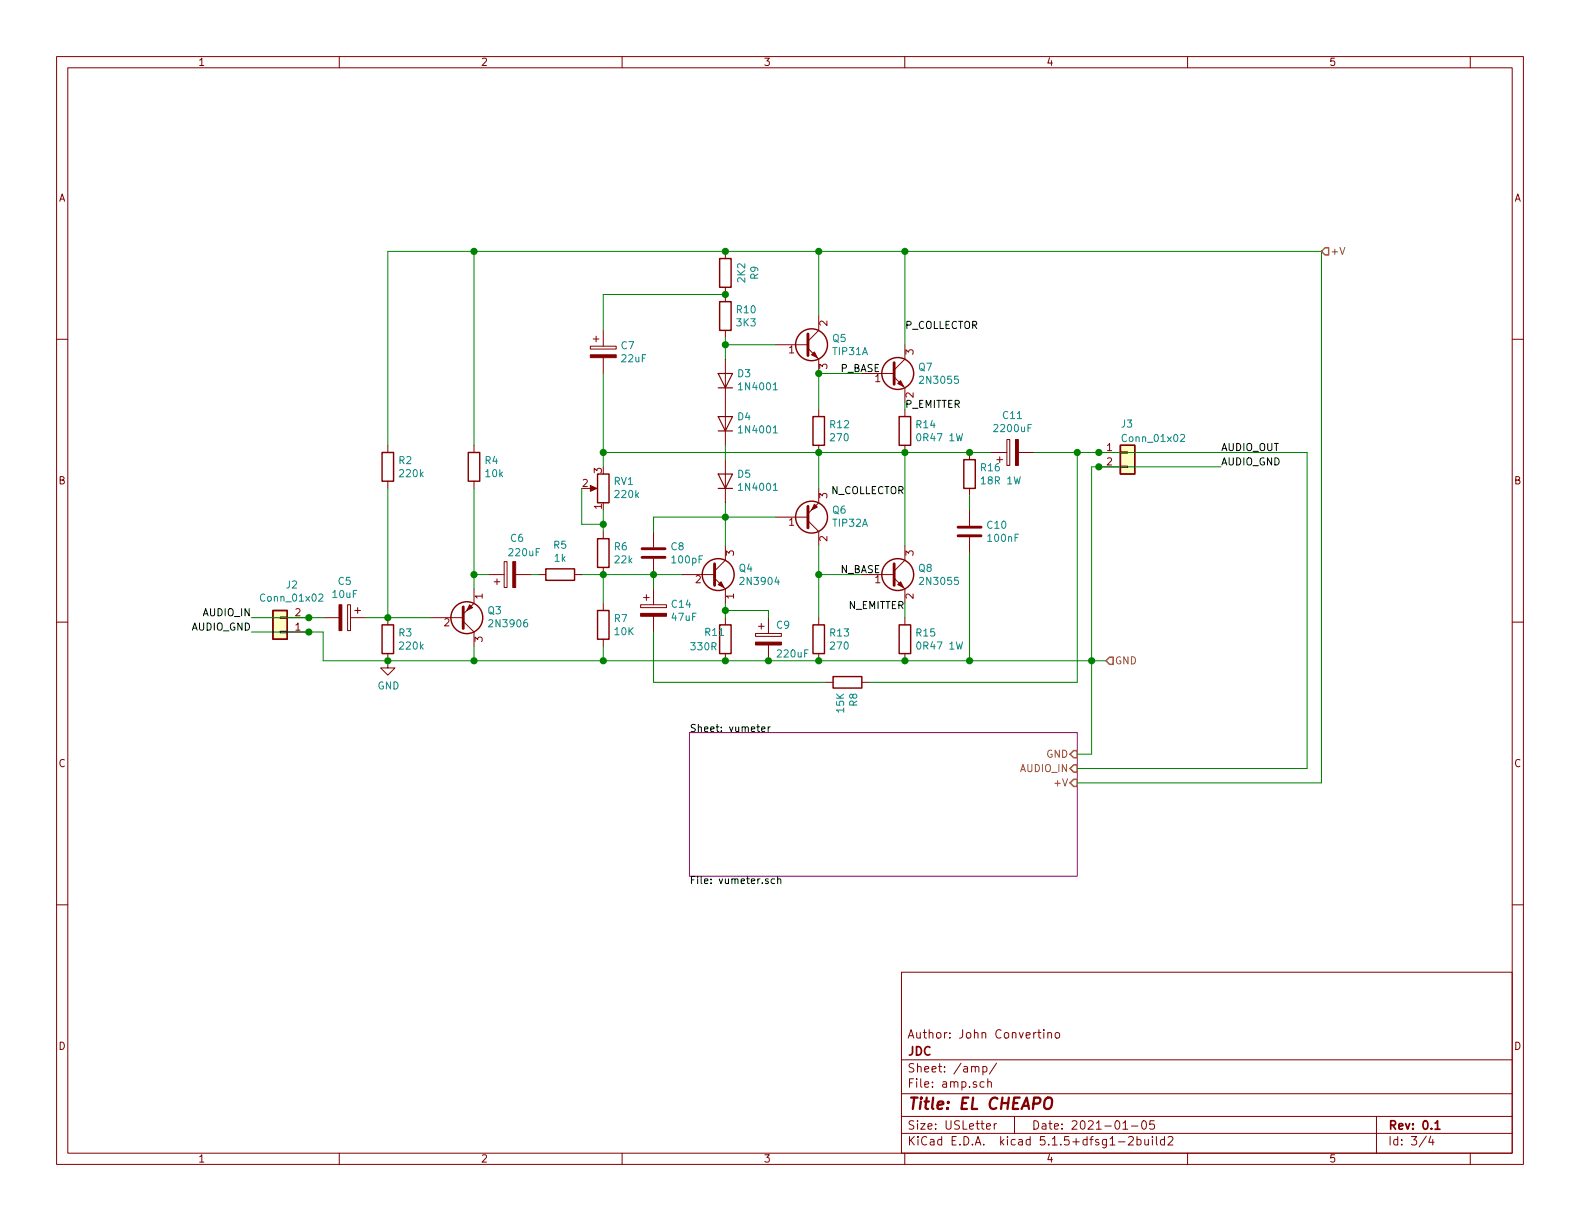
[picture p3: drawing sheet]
<svg xmlns="http://www.w3.org/2000/svg" width="279mm" height="216mm" viewBox="0 0 279 216" stroke-linecap="round" stroke-linejoin="round" font-family="sans-serif">
<g fill="none" stroke="#840000" stroke-width=".18">
<path d="M10 10h259.4v195.9h-259.4zM12 12h255.4v191.9h-255.4zM60 10v2M110 10v2M160 10v2M210 10v2M260 10v2M10 60h2M104.9 59.9h1M105.4 59.4v1.1M106.7 58.4v2.8M128.3 44.5v1.2"/>
<path d="M128.3 50.8v2.5M128.3 58.4v1.3M144.8 55.9v2.5l-1.9 1.9M267.4 60h2M68.6 78.7v1.3M83.8 78.7v1.3M104.4 61.2h4.6v.5h-4.6zM106.7 63.2v2.8M128.3 63.5v15.2M137.2 61h5.7M142.9 61.6l1.9 1.9v2.5M144.8 72.4v1.3"/>
<path d="M144.8 78.7v1.3M152.4 66h5.7M158.1 66.7l1.9 1.9v2.5M160 61v2.5l-1.9 1.9M160 72.4v1.3M160 78.7v1.3M178.1 77.7h.5v4.6h-.5zM198.1 79.9h1.3v.2h-1.3zM68.6 85.1v1.3M83.8 85.1v1.3M89.2 99.3h.5v4.6h-.5zM104.1 86.4h1.1"/>
<path d="M106.7 94v1.3M115.6 94v2.8M115.6 98.8v2.8M128.3 96.5v2.6l-1.9 1.9M128.3 81.3v7.6M137.2 91.4h5.7M142.9 92.1l1.9 1.9v2.5M144.8 86.4v2.5l-1.9 1.9M160 96.5v2.6l-1.9 1.9M171.4 80v1.3M171.4 86.4v1.2M171.4 90.2v2.8"/>
<path d="M171.4 95v2.8M175.3 80h2.8M176.3 81.3h1M176.8 80.8v1M180.1 80h2.8M194.3 80h3.8M194.3 82.6h3.8M198.1 82.4h1.3v.3h-1.3zM10 110h2M49.5 109.1h1.3v.2h-1.3zM49.5 111.6h1.3v.3h-1.3zM50.8 109.2h3.8"/>
<path d="M50.8 111.8h3.8M57.1 109.2h2.8M61.5 106.9h.5v4.6h-.5zM62 109.2h2.8M62.7 108h1.1M63.2 107.4v1.1M68.6 115.6v2.5h1.2l-1.2 1.3-1.3-1.3h1.3M68.6 109.2v1.3M76.2 109.2h5.7M81.9 109.9l1.9 1.9v2.5M83.8 104.1v2.6l-1.9 1.9M86.4 101.6h2.8"/>
<path d="M87.4 102.9h1M87.9 102.4v1M91.2 101.6h2.8M95.2 101.6h1.3M101.6 101.6h1.3M106.7 100.3v1.3M106.7 106.7v1.3M106.7 113v1.3M113.3 106.9h4.6v.5h-4.6zM113.8 105.7h1M114.3 105.2v1M115.6 104.1v2.8"/>
<path d="M115.6 109v2.8M120.6 101.6h5.8M126.4 102.2l1.9 1.9v2.6M128.3 109.2v1.3M128.3 115.6v1.2M133.6 112h4.6v.5h-4.6zM134.1 110.7h1M134.6 110.2v1.1M135.9 109.2v2.8M135.9 114v2.8M144.8 109.2v1.3M144.8 115.6v1.2"/>
<path d="M152.4 101.6h5.7M158.1 102.2l1.9 1.9v2.6M160 109.2v1.3M160 115.6v1.2M267.4 110h2M146 120.7h1.3M152.4 120.7h1.3M10 160h2M267.4 160h2M159.4 171.9h108v32h-108zM159.4 197.4h108M159.4 193.4h108"/>
<path d="M159.4 187.4h108M172.5 188.8v-.2a.37 .37 0 0 1 .6 .2v.8M173.8 188.6h.4l.3 .2-.1 .6-.2 .2-.4-.1M173.8 188.6v1.5M174 191.3h-.4l-.3 .2 .1 .6 .2 .2 .4-.1M174.4 199.2l.8-.2-.1-.2-.4-.1-.3 .2 .1 .7h.6M174.7 191.4v-.1a.37 .37 0 0 1 .6 .2v.8M174.7 190.8v1.5M175.8 198.7v1M176.2 198.7l-.3 .1-.1 .2M176.2 188l-1.2 1.9M179.4 197.4v3"/>
<path d="M183.5 182.6h.6M183.7 182.1v1.3l.4 .2M184.6 182.1v.1M184.6 182.6v1M185.3 182.7h.1a.37 .37 0 0 1 .6 .1v.8M185.3 182.6v1M186.7 182.7l.4-.1 .3 .3v.4l-.3 .3-.4-.1-.1-.2zM198.6 199.7h.8M200.1 199.1h1.1M202 198.3l.4-.1a.94 .94 0 0 1 0 1.5 .82 .82 0 0 1-.4-1.4zM204.1 198.2h-.7l-.1 .7 .2-.1h.5l.2 .2-.1 .5-.2 .2-.6-.2M243.4 197.4v6.5"/>
<path d="M60 203.9v2M110 203.9v2M159.4 200.4h108M160 203.9v2M197.8 201.9h1.1M199.6 201.1l.2-.1h.4l.2 .4-.9 1.1h.9M201.1 201.5h.4l.3 .3-.1 .6h-.6M201.1 201v1.5M202.4 201.5l.1 .9 .3 .1 .3-.2M203.1 201.5v1M203.8 201v.1M203.8 201.5v1"/>
<path d="M204.5 201v1.3l.2 .2M205.9 201.5h-.4l-.3 .3 .1 .5 .2 .2 .4-.1M205.9 201v1.5M206.6 201.1l.2-.1h.3l.3 .4-.9 1.1h.9M210 203.9v2M252.2 200.9l-1.2 1.9M253 200.9l-.3 1.1h.9M253.4 201.5v1M260 203.9v2"/>
</g>
<path d="M253.8 198.6l.4-.4v1.5M253.8 199.7h.8" fill="none" stroke="#840000" stroke-width=".3"/>
<path d="M184.9 194.4a.67 .67 0 0 1 1.1 0 1.43 1.43 0 0 1-.6 1.7l-.5-.1a1.41 1.41 0 0 1 0-1.6z" fill="none" stroke="#840000" stroke-width=".41"/>
<path d="M121.9 129.5h68.6v25.4h-68.6z" fill="none" stroke="#840084" stroke-width=".18"/>
<path d="M134.7 128.9l.6-.1-.1-.2-.3-.1-.2 .2v.6h.5M135.8 128.5v.9M136.2 128.5l-.4 .3M137 155.4h-.4l-.2 .2 .1 .6h.5M137.5 155.5l.2-.1h.3l.1 .8M137.5 155v1.2" fill="none" stroke="#000" stroke-width=".18"/>
<path d="M234.3 43.8h.6v1.3h-.6l-.6-.6zM195.6 116.8l.6-.6h.6v1.3h-.6zM189.2 135.9l.7-.6h.6v1.2h-.6zM189.2 133.4l.7-.7h.6v1.3h-.6zM189.9 137.8h.6v1.3h-.6l-.7-.7z" fill="none" stroke="#848400" stroke-width=".25"/>
<path d="M142.9 59.1v3.8M158.1 64.1v3.8M113.5 98.6h4.1M113.5 97h4.1M126.4 99.7v3.8M142.9 89.5v3.8M158.1 99.7v3.8M169.4 94.7h4.1M169.4 93.2h4.1M81.9 107.3v3.8" fill="none" stroke="#840000" stroke-width=".51"/>
<g fill="#840000" stroke="#840000" stroke-width=".18">
<path d="M179.6 77.7h.5v4.6h-.5z"/>
<path d="M90.7 99.3h.5v4.6h-.5z"/>
<path d="M59.9 106.9h.6v4.6h-.6z"/>
<path d="M104.4 62.7h4.6v.5h-4.6z"/>
<path d="M104.4 85.9l1.1 .5-1.1 .5z"/>
<path d="M133.6 113.5h4.6v.5h-4.6z"/>
<path d="M158.7 67.8l.6-.5 .5 1z"/>
<path d="M144 62.2l.5 1-1-.5z"/>
<path d="M144 89.2l.5 .5-1 .5z"/>
<path d="M83.1 106.9l.5 .5-1.1 .6z"/>
<path d="M127.5 102.9l.5 1-1-.5z"/>
<path d="M113.3 108.5h4.6v.5h-4.6z"/>
<path d="M158.7 103.4l.6-.5 .5 1z"/>
</g>
<g fill="none" stroke="#840000" stroke-width=".25">
<path d="M127.3 45.7h2v5.1h-2zM127.3 53.3h2v5.1h-2zM143.8 73.7h2v5h-2zM159 73.7h2v5h-2zM198.1 78.7h2.6v5.1h-2.6zM67.6 80h2v5.1h-2zM82.8 80h2v5.1h-2zM105.7 83.8h2v5.1h-2zM105.7 95.3h2v5h-2zM170.4 81.3h2.1v5.1h-2.1zM48.3 108h2.5v5h-2.5zM67.6 110.5h2v5.1h-2z"/>
<path d="M96.5 100.6h5.1v2h-5.1zM105.7 108h2v5h-2zM127.3 110.5h2v5.1h-2zM143.8 110.5h2v5.1h-2zM147.3 119.6h5.1v2.1h-5.1zM159 110.5h2v5.1h-2z"/>
<circle cx="143.5" cy="61" r="2.82"/>
<circle cx="158.7" cy="66" r="2.82"/>
<circle cx="143.5" cy="91.4" r="2.82"/>
<circle cx="82.5" cy="109.2" r="2.82"/>
<circle cx="127" cy="101.6" r="2.82"/>
<circle cx="158.7" cy="101.6" r="2.82"/>
</g>
<g fill="#ffffc2" stroke="#ffffc2" stroke-width=".18">
<path d="M48.3 108h2.5v5h-2.5z"/>
<path d="M198.1 78.7h2.6v5.1h-2.6z"/>
</g>
<path d="M136.8 76.6h.7M136.8 68.9h.7M208.8 76.9l.4-.1 .3 .4-.1 .2-.7 .7h.8M136.8 86.7h.7M56.4 105.2l.5-.2 .2 .4-.1 .2-.7 .7h.8" fill="none" stroke="#008484" stroke-width=".18"/>
<path d="M127 73.7h2.5l-1.2 2.5zM127 66h2.5l-1.2 2.6zM127 76.2h2.5M127 68.6h2.5M127 83.8h2.5l-1.2 2.6zM127 86.4h2.5" fill="none" stroke="#840000" stroke-width=".2"/>
<g fill="none" stroke="#008400" stroke-width=".18">
<path d="M83.8 44.5v34.2M128.3 59.7v3.8M128.3 52.1h-21.6v6.3M144.8 44.5v11.4M160 44.5v16.5M68.6 78.7v-34.2h165.1v93.9h-43.2M106.7 66v16.6M128.3 78.7v2.6M128.3 61h8.9M152.4 66h-7.6v6.4M68.6 86.4v22.8M83.8 86.4v17.7"/>
<path d="M102.9 86.4v6.3h3.8M106.7 80h68.6M106.7 90.2v3.8M128.3 88.9v7.6M137.2 91.4h-21.6v2.6M144.8 80v6.4M144.8 96.5v12.7M160 80v16.5M171.4 87.6v2.6M171.4 97.8v19M182.9 80h48.2v55.9h-40.6M190.5 80v40.7h-36.8"/>
<path d="M215.9 82.6h-22.9v50.8h-2.5M44.4 111.8h12.7v5h138.5M44.4 109.2h12.7M64.8 109.2h11.4M83.8 114.3v2.5M83.8 101.6h2.6M94 101.6h1.2M102.9 101.6h17.7M106.7 101.6v5.1M106.7 114.3v2.5M115.6 101.6v2.5M115.6 111.8v8.9h30.4"/>
<path d="M128.3 106.7v2.5M128.3 108h7.6v1.2M144.8 101.6h7.6M160 106.7v2.5"/>
</g>
<g fill="#008400" stroke="#008400" stroke-width=".25">
<circle cx="128.3" cy="52.1" r=".51"/>
<circle cx="135.9" cy="116.8" r=".51"/>
<circle cx="106.7" cy="116.8" r=".51"/>
<circle cx="144.8" cy="101.6" r=".51"/>
<circle cx="128.3" cy="108" r=".51"/>
<circle cx="194.3" cy="82.6" r=".51"/>
<circle cx="190.5" cy="80" r=".51"/>
<circle cx="160" cy="44.5" r=".51"/>
<circle cx="144.8" cy="66" r=".51"/>
<circle cx="160" cy="80" r=".51"/>
<circle cx="194.3" cy="80" r=".51"/>
<circle cx="68.6" cy="116.8" r=".51"/>
<circle cx="193" cy="116.8" r=".51"/>
<circle cx="54.6" cy="111.8" r=".51"/>
<circle cx="144.8" cy="80" r=".51"/>
<circle cx="83.8" cy="44.5" r=".51"/>
<circle cx="54.6" cy="109.2" r=".51"/>
<circle cx="106.7" cy="92.7" r=".51"/>
<circle cx="106.7" cy="80" r=".51"/>
<circle cx="144.8" cy="116.8" r=".51"/>
<circle cx="128.3" cy="116.8" r=".51"/>
<circle cx="83.8" cy="101.6" r=".51"/>
<circle cx="128.3" cy="91.4" r=".51"/>
<circle cx="128.3" cy="61" r=".51"/>
<circle cx="171.5" cy="80" r=".51"/>
<circle cx="144.8" cy="44.5" r=".51"/>
<circle cx="106.7" cy="101.6" r=".51"/>
<circle cx="128.3" cy="44.5" r=".51"/>
<circle cx="83.8" cy="116.8" r=".51"/>
<circle cx="115.6" cy="101.6" r=".51"/>
<circle cx="160" cy="116.8" r=".51"/>
<circle cx="68.6" cy="109.2" r=".51"/>
<circle cx="171.5" cy="116.8" r=".51"/>
</g>
<text font-size="2.8" fill="#840000" x="160.4" y="196.2">Title: EL CHEAPO</text>
<g font-size="2.1" fill="#840000">
<text x="160.4" y="183.6">Author: John Convertino</text>
<text x="160.4" y="189.6">Sheet: /amp/</text>
<text x="160.4" y="186.6">JDC</text>
<text x="160.4" y="192.3">File: amp.sch</text>
<text x="160.4" y="202.5">KiCad E.D.A. kicad 5.1.5+dfsg1-2build2</text>
<text x="160.4" y="199.7">Size: USLetter</text>
<text x="182.4" y="199.7">Date: 2021-01-05</text>
<text x="245.4" y="199.7">Rev: 0.1</text>
<text x="245.4" y="202.5">Id: 3/4</text>
</g>
<g font-size="1.8" fill="#840000">
<text x="35" y="11.6">1</text>
<text x="85" y="11.6">2</text>
<text x="135" y="11.6">3</text>
<text x="185" y="11.6">4</text>
<text x="235" y="11.6">5</text>
<text x="10.4" y="35.6">A</text>
<text x="267.8" y="35.6">A</text>
<text x="146.3" y="57.6" transform="rotate(-90 146.3 57.6)">2</text>
<text x="139.5" y="62.5">1</text>
<text x="146.3" y="65.3" transform="rotate(-90 146.3 65.3)">3</text>
<text x="161.5" y="62.7" transform="rotate(-90 161.5 62.7)">3</text>
<text x="154.8" y="67.6">1</text>
<text x="161.5" y="70.3" transform="rotate(-90 161.5 70.3)">2</text>
<text x="106.4" y="83.7" transform="rotate(-90 106.4 83.7)">3</text>
<text x="195.7" y="79.8">1</text>
<text x="195.7" y="82.3">2</text>
<text x="10.4" y="85.6">B</text>
<text x="103" y="86.1">2</text>
<text x="146.3" y="88.1" transform="rotate(-90 146.3 88.1)">3</text>
<text x="267.8" y="85.6">B</text>
<text x="106.4" y="90" transform="rotate(-90 106.4 90)">1</text>
<text x="139.5" y="93">1</text>
<text x="146.3" y="95.7" transform="rotate(-90 146.3 95.7)">2</text>
<text x="129.8" y="98.3" transform="rotate(-90 129.8 98.3)">3</text>
<text x="161.5" y="98.3" transform="rotate(-90 161.5 98.3)">3</text>
<text x="85.3" y="105.9" transform="rotate(-90 85.3 105.9)">1</text>
<text x="123" y="103.1">2</text>
<text x="129.8" y="105.9" transform="rotate(-90 129.8 105.9)">1</text>
<text x="154.8" y="103.1">1</text>
<text x="161.5" y="105.9" transform="rotate(-90 161.5 105.9)">2</text>
<text x="52.2" y="111.5">1</text>
<text x="52.2" y="109">2</text>
<text x="78.6" y="110.7">2</text>
<text x="85.3" y="113.5" transform="rotate(-90 85.3 113.5)">3</text>
<text x="10.4" y="135.6">C</text>
<text x="267.8" y="135.6">C</text>
<text x="10.4" y="185.6">D</text>
<text x="267.8" y="185.6">D</text>
<text x="35" y="205.5">1</text>
<text x="85" y="205.5">2</text>
<text x="135" y="205.5">3</text>
<text x="185" y="205.5">4</text>
<text x="235" y="205.5">5</text>
</g>
<g font-size="1.8" fill="#848400">
<text x="235.2" y="45.1">+V</text>
<text x="197.1" y="117.5">GND</text>
<text x="180.5" y="136.5">AUDIO_IN</text>
<text x="185" y="134">GND</text>
<text x="186.8" y="139.1">+V</text>
</g>
<g font-size="1.8" fill="#008484">
<text x="131.8" y="49.9" transform="rotate(-90 131.8 49.9)">2K2</text>
<text x="134.1" y="49.4" transform="rotate(-90 134.1 49.4)">R9</text>
<text x="130.3" y="55.4">R10</text>
<text x="130.3" y="57.7">3K3</text>
<text x="109.9" y="61.7">C7</text>
<text x="110" y="64.1">22uF</text>
<text x="147.3" y="60.5">Q5</text>
<text x="147.3" y="62.8">TIP31A</text>
<text x="162.5" y="65.6">Q7</text>
<text x="130.5" y="66.7">D3</text>
<text x="130.9" y="69">1N4001</text>
<text x="163" y="67.9">2N3055</text>
<text x="130.5" y="74.3">D4</text>
<text x="130.9" y="76.6">1N4001</text>
<text x="146.8" y="75.7">R12</text>
<text x="162.1" y="75.7">R14</text>
<text x="176" y="76.4">2200uF</text>
<text x="177.4" y="74.1">C11</text>
<text x="198.3" y="75.6">J3</text>
<text x="70.6" y="82.1">R2</text>
<text x="85.8" y="82.1">R4</text>
<text x="147" y="78">270</text>
<text x="162.5" y="78">0R47 1W</text>
<text x="173.5" y="83.3">R16</text>
<text x="198.8" y="78.2">Conn_01x02</text>
<text x="70.8" y="84.4">220k</text>
<text x="85.9" y="84.4">10k</text>
<text x="108.6" y="85.8">RV1</text>
<text x="108.9" y="88.1">220k</text>
<text x="130.5" y="84.5">D5</text>
<text x="130.9" y="86.8">1N4001</text>
<text x="173.8" y="85.6">18R 1W</text>
<text x="90.3" y="95.8">C6</text>
<text x="147.3" y="90.8">Q6</text>
<text x="147.3" y="93.1">TIP32A</text>
<text x="174.7" y="93.5">C10</text>
<text x="174.8" y="95.8">100nF</text>
<text x="90.1" y="98.3">220uF</text>
<text x="97.9" y="97">R5</text>
<text x="98.1" y="99.3">1k</text>
<text x="108.7" y="97.3">R6</text>
<text x="108.8" y="99.6">22k</text>
<text x="118.7" y="97.3">C8</text>
<text x="118.9" y="99.6">100pF</text>
<text x="130.7" y="101.1">Q4</text>
<text x="162.5" y="101.1">Q8</text>
<text x="46.4" y="106.4">Conn_01x02</text>
<text x="50.6" y="104.1">J2</text>
<text x="58.9" y="105.7">10uF</text>
<text x="59.8" y="103.4">C5</text>
<text x="118.8" y="107.5">C14</text>
<text x="131.2" y="103.4">2N3904</text>
<text x="163" y="103.4">2N3055</text>
<text x="70.6" y="112.5">R3</text>
<text x="86.3" y="108.6">Q3</text>
<text x="86.8" y="110.9">2N3906</text>
<text x="108.7" y="110">R7</text>
<text x="108.7" y="112.3">10K</text>
<text x="118.9" y="109.8">47uF</text>
<text x="124.7" y="112.4">R11</text>
<text x="137.4" y="111.2">C9</text>
<text x="146.8" y="112.5">R13</text>
<text x="162.1" y="112.5">R15</text>
<text x="70.8" y="114.9">220k</text>
<text x="122.3" y="115">330R</text>
<text x="137.6" y="116.3">220uF</text>
<text x="147" y="114.9">270</text>
<text x="162.5" y="114.9">0R47 1W</text>
<text x="66.8" y="121.9">GND</text>
<text x="149.3" y="126" transform="rotate(-90 149.3 126)">15K</text>
<text x="151.6" y="124.9" transform="rotate(-90 151.6 124.9)">R8</text>
</g>
<g font-size="1.8">
<text x="160" y="58.2">P_COLLECTOR</text>
<text x="148.6" y="65.8">P_BASE</text>
<text x="160" y="72.1">P_EMITTER</text>
<text x="215.9" y="82.3">AUDIO_GND</text>
<text x="215.9" y="79.8">AUDIO_OUT</text>
<text x="146.8" y="87.4">N_COLLECTOR</text>
<text x="148.6" y="101.3">N_BASE</text>
<text x="150" y="107.7">N_EMITTER</text>
<text x="33.8" y="111.5">AUDIO_GND</text>
<text x="36" y="109">AUDIO_IN</text>
<text x="121.9" y="129.4">Sheet: vumeter</text>
<text x="121.9" y="156.3">File: vumeter.sch</text>
</g>
</svg>
